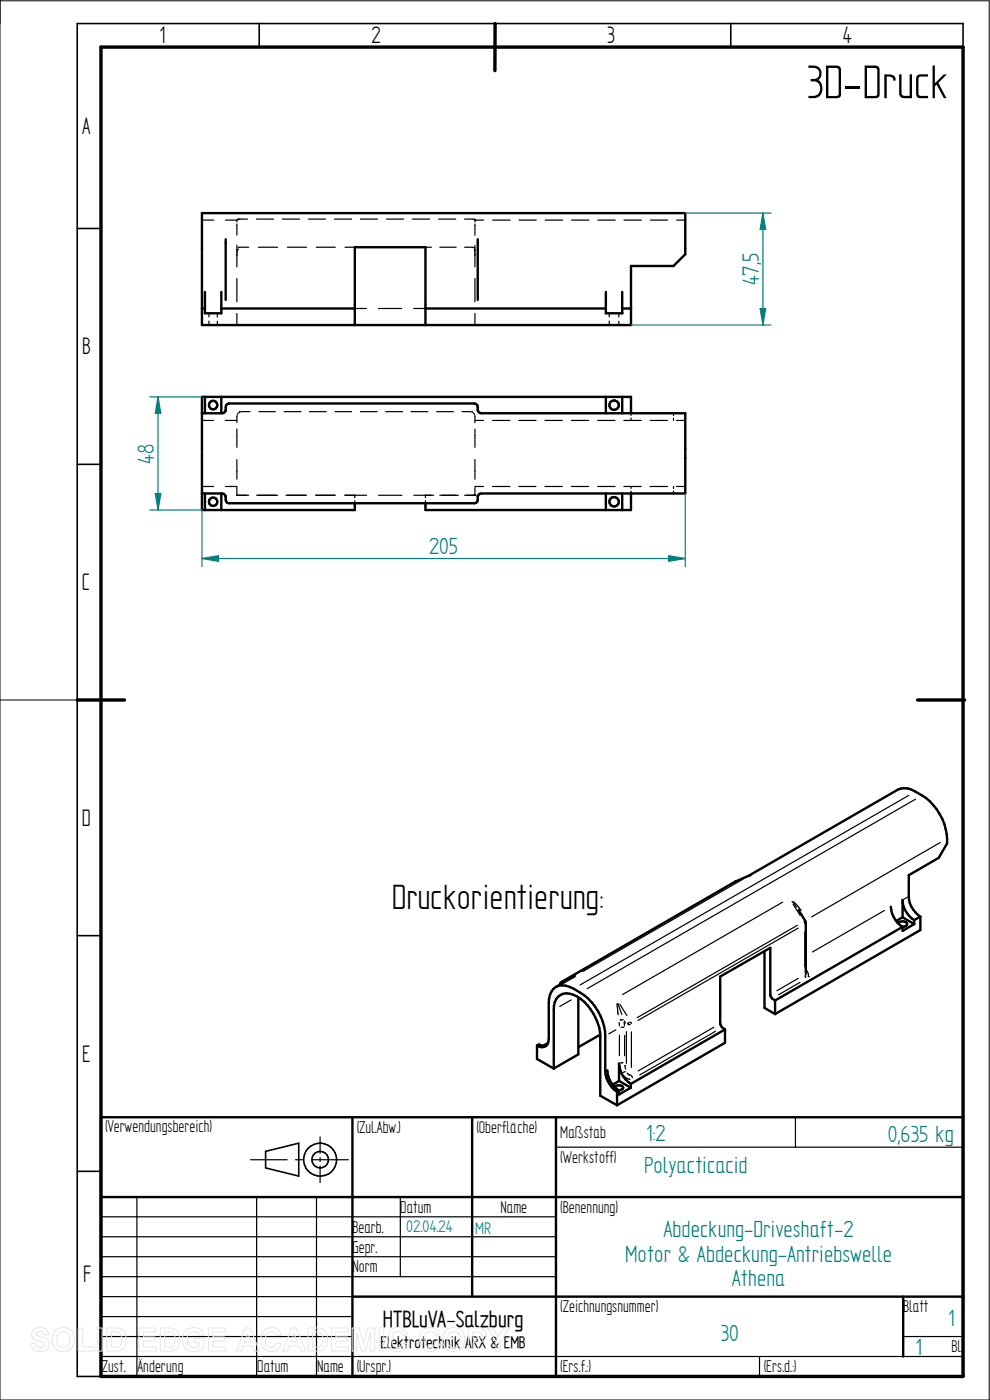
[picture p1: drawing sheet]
<svg xmlns="http://www.w3.org/2000/svg" width="210mm" height="297mm" viewBox="0 0 210 297" stroke-linecap="round" stroke-linejoin="round" font-family="sans-serif">
<path d="M0 0v297h209.8v-296.8h-209.8M0 148.5h16.4" fill="none" stroke="#000" stroke-width=".21"/>
<g fill="none" stroke="#000" stroke-width=".34">
<path d="M55 5v5M105 5v5M155 5v5M204.3 10v-5h-187.9v287h5M16.4 48.5h5M16.4 98.5h5M16.4 148.5h5M16.4 198.5h5M16.4 248.5h5M56.3 244.3l7.1-1.8v7l-7.1-1.7z"/>
<circle cx="67.9" cy="246" r="3.5"/>
<circle cx="67.9" cy="246" r="1.76"/>
</g>
<path d="M21.4 10h182.9v282h-182.9zM105 5v10M16.4 148.5h10M194.6 148.5h10" fill="none" stroke="#000" stroke-width=".72"/>
<g fill="none" stroke="#000" stroke-width=".51">
<path d="M42.8 45.2h102.6v8.7l-2.5 2.5h-9v12.6h-91.1zM47.9 50.8v12.8M101.3 50.8v12.8M42.8 65.4h.7M43.5 61.9v4.6h3.4v-4.6M46.9 65.4h28.4M75.3 69v-16.5h15v16.5M90.3 65.4h38.2M128.5 61.9v4.6h3.5v-4.6M132 65.4h1.9M43.5 84.2v3.5M46.9 84.2v3.5"/>
<path d="M47.9 87.2l.1-1.2 .6-.4h52l.7 .4v1.2M47.9 87l-.4 .6-.4 .1h-4.3M101.3 87l.4 .6 .4 .1h43.3v17h-43.3l-.4 .1-.4 .7M128.5 84.2v3.5M132 84.2v3.5M133.9 87.7v-3.5h-91.1v24h32.5v-1.4M42.8 104.7h4.3l.4 .1 .4 .7M43.5 104.7v3.5M46.9 104.7v3.5M47.9 105.2l.1 1.2 .2 .3 .4 .1h52l.4-.1 .3-.3v-1.2M128.5 104.7v3.5M132 104.7v3.5"/>
<path d="M133.9 104.7v3.5h-43.6v-1.4M158.9 185.8l-3 1.3-36.8 21.2-.3 .6M159 185.7l31.4-18.1a3.7 3.7 0 0 1 3.8 .3 11.8 11.8 0 0 1 6.7 11l-1.8 3.1-6.3 3.7v4.5a5.3 5.3 0 0 0 2.4 4.3M169.4 193.1l1.5 2.6v10.6M189 192.4a5.5 5.5 0 0 0 2.5 4.2M190.5 195.9a1.2 1.2 0 0 1 1.9 .1 .84 .84 0 0 1-1 .6M191.5 196.6l-27.1 15.7M191.5 194.6l2.4 1.4M191.5 194.6v-3.7a5.2 5.2 0 0 0 2.4 4.3M191.5 194.6l-1.4 .8M193.9 196l-2.4 1.5v-.9M193.9 195.2v.8"/>
<path d="M195.2 194.5v2.8l-30.8 17.8M195.2 194.5l-1.3 .7M117.9 209.4a3.7 3.7 0 0 0-1.5 3.5v7.5a1.53 1.53 0 0 1-.7 1.6 1.53 1.53 0 0 1-1.8-.2M117.9 209.4a3.7 3.7 0 0 1 3.8 .4 11.8 11.8 0 0 1 6.7 10v7.5a5.5 5.5 0 0 0 2.5 4.3M121.9 207.1l-4 2.3M122.7 211.6v12.1l-5.2 3M127.3 219.5l-4.6 2.7M153.8 218.4v2.8l-22.9 13.3M153.8 218.4l-20 11.6M162.2 201.8v12l2.2 1.3M164.4 212.3v2.8M164.4 212.3a1.61 1.61 0 0 1-1-1.3v-9.9l-10.6 6.1v9.9a1.61 1.61 0 0 0 1 1.3"/>
<path d="M21.4 237h182.9v55h-182.9zM74.8 237v55M100.2 237v38.1M113.9 221.8l.4-.2 .6 .2h1M113.9 221.8v2.9l3.6 2M116.2 221.3l-1 .6M117.5 226.7v-12.5a2.92 2.92 0 0 1 1-2.9 2.92 2.92 0 0 1 3.1-.3 10.5 10.5 0 0 1 5.7 9v12.5l3.6 2M117.9 237v55M128.9 227.1a5.2 5.2 0 0 0 2.4 4.3M130.4 230.7a1.08 1.08 0 0 1 1.8 .1 .87 .87 0 0 1-1.1 .5M130.9 231.6v2.9M131.3 231.4l-.4 .2"/>
<path d="M131.3 229.3v-3.7a5.5 5.5 0 0 0 2.5 4.4M131.3 229.3l-1.3 .8M131.3 229.3l2.5 1.5M133.8 230.8l-2.5 1.4v-.8M133.8 230v.8M21.4 254h182.9M74.8 275.1h129.5M191.6 275.1v12.7"/>
<circle cx="45.2" cy="85.9" r=".9"/>
<circle cx="130.3" cy="86" r="1.01"/>
<circle cx="45.2" cy="106.4" r=".89"/>
<circle cx="130.3" cy="106.4" r="1"/>
</g>
<g fill="none" stroke="#000" stroke-width=".25">
<path d="M42.8 46.7h2.5M47.8 46.7h2.4v.4M50.2 47.5v2.4M50.2 52v4.6M50.2 59.1v4.9M50.3 46.7h.1M50.4 53h.1M50.4 53l-.1 .5M50.4 46.5h.1M50.7 46.5h.1M50.7 46.5h1.8M52.7 52.5h-1.9l-.3 .1"/>
<path d="M54.4 46.5h3.6M54.8 52.5h4.1M59.9 46.5h3.6M61 52.5h4M65.4 46.5h3.6M67.1 52.5h4M71 46.5h3.6M73.2 52.5h2.1M76.5 46.5h3.6M82 46.5h3.6M87.5 46.5h3.6M90.3 52.5h1.2"/>
<path d="M93 46.5h3.7M93.3 52.5h3.5M98.6 52.5h1.9M98.6 46.5h1.8M100.5 52.5h.1M100.6 46.5h.1M100.6 46.5v.1M100.6 52.9h.1M100.7 53v.5M100.8 46.7h.1M100.8 46.7v.4M100.8 47.5v2.4"/>
<path d="M100.8 52.1v4.5M100.8 59.1v4.9M100.8 46.7h1.8M104.5 46.7h3.7M110.1 46.7h3.6M115.7 46.7h3.6M121.2 46.7h3.7M126.8 46.7h3.7M132.4 46.7h3.7M138 46.7h3.6M143.6 46.7h1.8M44.3 66.5v.7"/>
<path d="M44.3 68.1v.9M46.1 66.5v.8M46.1 68.2v.8M50.2 66.5v2.5M75.3 65.4h2.4M80.3 65.4h4.9M87.8 65.4h2.5M100.8 66.5v2.5M128.5 66.5h.1M128.5 61.9v1.5M128.5 64.9v1.6M129.2 66.5v.7"/>
<path d="M129.2 68.1v.9M131.3 66.5v.8M131.3 68.2v.8M132 66.5h.1M132 61.9v1.5M132 64.9v1.6M42.8 89.2h2.5M47.8 89.2h2.4M50.2 91v3.9M50.2 97.5v4.1M50.3 88.2l-.1 1.4M50.5 87.6l-.2 .3"/>
<path d="M51 87.4l-.3 .1M51.1 87.3h1.9M54.9 87.3h3.5M60.3 87.3h3.5M65.7 87.3h3.5M71.1 87.3h3.5M76.5 87.3h3.5M81.8 87.3h3.6M87.2 87.3h3.6M92.6 87.3h3.6M98 87.3h1.9M100.1 87.4l.2 .1"/>
<path d="M100.5 87.6l.2 .3M100.7 88.2l.1 1.5M100.8 91.1v3.8M100.8 97.5v4.2M100.8 89.2h1.8M104.5 89.2h3.7M110.1 89.2h3.6M115.6 89.2h3.7M121.2 89.2h3.7M126.8 89.2h3.7M132.3 89.2h3.7M133.9 87.7v.4"/>
<path d="M133.9 88.7v.5M137.9 89.2h3.7M142.9 87.7v.4M142.9 88.7v.5M143.5 89.2h1.9M42.8 103.2h2.5M47.8 103.2h2.4M50.2 105.1h.1M50.2 103.4v1.7M50.2 105.1h2.5M54.4 105.1h4.5M60.7 105.1h4.3"/>
<path d="M66.9 105.1h4.2M73.2 105.1h4.6M75.3 105.1v.5M75.3 106.3v.5M80.3 105.1h5M87.8 105.1h4.2M90.3 105.1v.5M90.3 106.2v.6M93.3 105.1h3.9M98.6 105.1h2.2M100.2 105.1h.1M100.5 105.1h.1"/>
<path d="M100.6 105.1h.1M100.8 105.1h.1M100.8 103.4v1.7M100.8 103.2h1.8M104.5 103.2h3.7M110.1 103.2h3.6M115.6 103.2h3.7M121.2 103.2h3.7M126.8 103.2h3.7M132.3 103.2h3.7M133.9 103.2v.4M133.9 104.2v.5"/>
<path d="M137.9 103.2h3.7M142.9 103.2v.4M142.9 104.2v.5M143.5 103.2h1.9M192.8 168.7l-69.7 40.3M194.2 169.5l-69.7 40.3M199.5 178.7l-27.3 15.8M154.5 187.9l-33.9 19.6M156 187h.1M157.6 186.5l-34 19.6M158.2 186.1l-1.5 .6M159 185.7h.1"/>
<path d="M159 185.7l-.1 .1M166 191.4l-33.9 19.6M168 191.2l1 1.2M168.2 191.8l1.6 2.4M168.4 191.3l1.4 1.7M169.2 196.3l-34 19.6M169.3 196.9l-34 19.6M169.8 193h.1M170.1 194.1h.1v.3M170.6 195.7l.1 .2M170.7 197.7v7.4M170.8 195.4h.1"/>
<path d="M170.8 195.4l-.2 .1M170.9 195.9l-.1 .1M187.6 193.2l-15.3 8.8M192.4 190.4l-.6 .3M119 208.4l-.1 .3M119.2 208.3h.1M121.2 212.1l-2.5 1.4M121.5 207.3l-1.5 .6M122 207.1l-.5 .2M122.1 207l-.1 .1M130.6 218.5l-1.4 .8M130.9 213h.1"/>
<path d="M130.9 213l.2 2.3M131.1 213l.8 2.2M131.3 216.9l.1 .7M131.4 219.6v4.3M131.5 213.1l1.5 2.4M131.6 216.4h.1M131.7 217.9h.5M132 216.3h.1M132 216.3l-.4 .1M132.2 217.9h.1M132.4 216.8l.1 .8M132.5 216.6l.2 .4"/>
<path d="M132.5 219.7v4.3M132.9 218.9v6.7M133.1 217.1h.1M133.2 217.4h.5M133.5 216.9l-.4 .2M133.5 216.9h.1M133.9 216.9v.2M133.9 218.9v7.5M151.4 217.9l-16 9.3M151.8 218.8l-16.1 9.2M169.3 207.6l-4.5 2.6M169.7 208.4l-4.5 2.6"/>
<path d="M170.8 207.1h.1M170.8 207.1l.1 .3M170.9 206.7h.1M170.9 206.5v.2M171.2 206l.3 1.2M171.5 207.2h.1M128.7 227.2h-.1M131.4 225.6h-.1M131.5 226.1l.2 1M131.7 225.5h.1M131.7 225.5h.5M132.4 228.3l.4 .4 .8 .3"/>
<path d="M132.5 226.1h.1M132.5 226.1l.3 .7M132.6 227.3l-.4 .2M133.1 227.6l.5 .5M133.6 228.1h.1M134 228.2l.2 .4M168.7 237v6.4M21.4 258.1h96.5M29 254v38M53.1 246h7.8M54.4 254v38M62.7 246h1.7"/>
<path d="M66.2 246h7.7M67.1 254v38M67.9 241.2v3.5M67.9 245.6v.8M67.9 247.4v3.5M84.9 254v16.8M117.9 243.4h86.4M21.4 270.8h96.5M21.4 266.6h96.5M21.4 262.4h96.5M21.4 275.1h53.4M21.4 279.3h53.4"/>
<path d="M21.4 287.8h182.9M21.4 283.5h53.4M161.1 287.8v4.2M191.6 283.5h12.7"/>
</g>
<circle cx="159" cy="185.7" r=".25" fill="#000"/>
<path d="M145.4 45.2h18.2M133.9 69h29.7M161.2 65.4h1.2l-.6 3.6z" fill="none" stroke="#008080" stroke-width=".25"/>
<path d="M161.2 65.4h1.2l-.6 3.6z" fill="#008080"/>
<path d="M161.8 45.2l.6 3.5h-1.2z" fill="none" stroke="#008080" stroke-width=".25"/>
<path d="M161.8 45.2l.6 3.5h-1.2z" fill="#008080"/>
<path d="M161.8 45.2v23.8M31.8 84.2h11M33.5 84.2l.6 3.5h-1.2zM31.8 108.2h11" fill="none" stroke="#008080" stroke-width=".25"/>
<path d="M33.5 84.2l.6 3.5h-1.2z" fill="#008080"/>
<path d="M32.9 104.7h1.2l-.6 3.5z" fill="none" stroke="#008080" stroke-width=".25"/>
<path d="M32.9 104.7h1.2l-.6 3.5z" fill="#008080"/>
<path d="M33.5 84.2v24M42.8 108.2v12M42.8 118.5l3.6-.6v1.2zM145.4 104.7v15.5" fill="none" stroke="#008080" stroke-width=".25"/>
<path d="M42.8 118.5l3.6-.6v1.2z" fill="#008080"/>
<path d="M141.9 117.9l3.5 .6-3.5 .6z" fill="none" stroke="#008080" stroke-width=".25"/>
<path d="M141.9 117.9l3.5 .6-3.5 .6z" fill="#008080"/>
<path d="M42.8 118.5h102.6" fill="none" stroke="#008080" stroke-width=".25"/>
<g fill="none" stroke="#e6e6e6" stroke-width=".21">
<path d="M7.1 282.1a2.02 2.02 0 0 1 3.1 .7l.1 .4h-.9a.9 .9 0 0 0-.8-.7 .9 .9 0 0 0-.9 .5l.1 .3 .5 .2a2.15 2.15 0 0 1 2.1 1.4 1.72 1.72 0 0 1-2.3 1.8l-.7-.2-.7-.7-.2-.8 1-.1a1.06 1.06 0 0 0 .9 1 1.06 1.06 0 0 0 1.1-.7 1.66 1.66 0 0 0-1.6-.8 1.37 1.37 0 0 1-.8-2.3zM11.8 282.3a2.46 2.46 0 0 1 3.1-.2 2.46 2.46 0 0 1 .8 3 2.4 2.4 0 0 1-3.1 1.5 2.4 2.4 0 0 1-1.5-3.1l.2-.5zM12.4 282.9a1.39 1.39 0 0 1 1.7-.3 1.39 1.39 0 0 1 .7 1.6 1.41 1.41 0 0 1-1.4 1.7 1.41 1.41 0 0 1-1.3-1.7l.1-.8zM16.6 281.8h1v4h2.4v.8h-3.4zM20.7 281.7h1v4.9h-1zM22.6 281.7h1.9a2.2 2.2 0 0 1 2.2 2.8 2.02 2.02 0 0 1-2.2 2.1h-1.9zM23.6 282.6a1.8 1.8 0 0 1 2 .5 2.09 2.09 0 0 1-.4 2.6l-1.6 .1zM29.5 281.7h3.6v.9h-2.7v1h2.5v.9h-2.5v1.3h2.7v.8h-3.6zM34 281.7h1.8a2.2 2.2 0 0 1 2.3 2.8 2.02 2.02 0 0 1-2.2 2.1h-1.9zM35 282.6a1.8 1.8 0 0 1 1.9 .5 2.09 2.09 0 0 1-.4 2.6l-1.5 .1zM39.4 282.3a2.33 2.33 0 0 1 3.8 .8l-1 .2a1.37 1.37 0 0 0-1.6-.7 1.37 1.37 0 0 0-.9 1.5 1.56 1.56 0 0 0 .8 1.6 1.56 1.56 0 0 0 1.8-.2v-.6h-1.2v-.9h2.2v2a2.65 2.65 0 0 1-3.1 .5 2.65 2.65 0 0 1-1.5-2.7l.3-1zM44.2 281.7h3.6v.9h-2.6v1h2.4v.9h-2.4v1.3h2.7v.8h-3.7z"/>
<path d="M52 281.7h1.1l1.9 4.9h-1l-.4-1.1h-2l-.4 1.1h-1.1zM52.6 282.9l.6 1.8h-1.3zM56 282.3a2.12 2.12 0 0 1 3.6 .8l-1 .2a1.24 1.24 0 0 0-1.6-.7 1.24 1.24 0 0 0-.7 1.6 1.28 1.28 0 0 0 .4 1.4 1.28 1.28 0 0 0 1.6 0l.4-.8 .9 .3a2.19 2.19 0 0 1-2.5 1.6 2.19 2.19 0 0 1-1.8-2.5l.1-.9zM61.9 281.7h1l2 4.9h-1.1l-.4-1.1h-2l-.4 1.1h-1.1zM62.4 282.9l.7 1.8h-1.4zM65.4 281.7h1.8a2.2 2.2 0 0 1 2.3 2.8 2.02 2.02 0 0 1-2.3 2.1h-1.8zM66.3 282.6a1.8 1.8 0 0 1 2 .5 2.09 2.09 0 0 1-.4 2.6l-1.6 .1zM70.3 281.7h3.6v.9h-2.7v1h2.5v.9h-2.5v1.3h2.8v.8h-3.7zM74.7 281.7h1.5l.9 3.4 .9-3.4h1.5v4.9h-.9l-.1-3.8-.9 3.8h-1l-.9-3.8-.1 3.8h-.9zM80.4 281.7h1v4.9h-1zM82.8 282.3a2.12 2.12 0 0 1 3.6 .8l-.9 .2a1.24 1.24 0 0 0-1.6-.7 1.24 1.24 0 0 0-.8 1.6 1.28 1.28 0 0 0 .5 1.4 1.28 1.28 0 0 0 1.5 0l.4-.8 .9 .3a2.19 2.19 0 0 1-2.5 1.6 2.19 2.19 0 0 1-1.7-2.5l.1-.9zM89.6 282.3a2.12 2.12 0 0 1 3.6 .8l-.9 .2a1.24 1.24 0 0 0-1.6-.7 1.24 1.24 0 0 0-.7 1.6 1.28 1.28 0 0 0 .4 1.4 1.28 1.28 0 0 0 1.5 0l.4-.8 1 .3a2.19 2.19 0 0 1-2.6 1.6 2.19 2.19 0 0 1-1.7-2.5l.1-.9z"/>
<path d="M94.6 282.3a2.46 2.46 0 0 1 3.1-.2 2.46 2.46 0 0 1 .8 3 2.4 2.4 0 0 1-3.1 1.5 2.4 2.4 0 0 1-1.4-3.1l.1-.5zM95.2 282.9a1.39 1.39 0 0 1 1.7-.3 1.39 1.39 0 0 1 .7 1.6 1.41 1.41 0 0 1-1.3 1.7 1.41 1.41 0 0 1-1.4-1.7l.1-.8zM99.4 281.7h1.6a1.61 1.61 0 0 1 2.1 1.5 1.62 1.62 0 0 1-2.1 1.6h-.6v1.8h-1zM100.4 282.6a1.62 1.62 0 0 1 1.7 .3 .7 .7 0 0 1-.1 .8 .7 .7 0 0 1-.7 .2h-.9zM103.4 281.7h1.1l1.2 2 1.1-2h1.2l-1.8 2.9v2h-1v-2z"/>
</g>
<text font-size="11.3" x="171.1" y="20.8">3D-Druck</text>
<text font-size="8.4" x="83.1" y="192.9">Druckorientierung:</text>
<g font-size="5.7">
<text x="33.8" y="9.2">1</text>
<text x="78.8" y="9.2">2</text>
<text x="128.8" y="9.2">3</text>
<text x="178.8" y="9.2">4</text>
<text x="17.4" y="28.4">A</text>
<text x="17.4" y="75.2">B</text>
<text x="17.4" y="125.2">C</text>
<text x="17.4" y="175.2">D</text>
<text x="17.4" y="225.2">E</text>
<text x="17.6" y="271.9">F</text>
</g>
<g font-size="5.6" fill="#008080">
<text x="161" y="60.5" transform="rotate(-90 161 60.5)">47,5</text>
<text x="32.6" y="98.3" transform="rotate(-90 32.6 98.3)">48</text>
<text x="91" y="117.6">205</text>
<text x="137.1" y="242">1:2</text>
<text x="188.3" y="242.2">0,635 kg</text>
<text x="136.7" y="248.8">Polyacticacid</text>
<text x="140.8" y="262.4">Abdeckung-Driveshaft-2</text>
<text x="132.6" y="267.6">Motor &amp; Abdeckung-Antriebswelle</text>
<text x="155.3" y="272.9">Athena</text>
<text x="201.2" y="281.3">1</text>
<text x="152.9" y="284.6">30</text>
<text x="194.2" y="287.4">1</text>
</g>
<text font-size="5.5" x="81.2" y="281.5">HTBLuVA-Salzburg</text>
<g font-size="4.1">
<text x="22.3" y="240.2">(Verwendungsbereich)</text>
<text x="75.7" y="240.4">(Zul.Abw.)</text>
<text x="101.1" y="240.4">(Oberfläche)</text>
<text x="118.8" y="241.4">Maßstab</text>
<text x="118.8" y="246.7">(Werkstoff)</text>
<text x="84.9" y="257.3">Datum</text>
<text x="106.2" y="257.3">Name</text>
<text x="118.8" y="257.3">(Benennung)</text>
<text x="74.8" y="261.5">Bearb.</text>
<text x="74.8" y="265.7">Gepr.</text>
<text x="74.8" y="270">Norm</text>
<text x="118.8" y="278.4">(Zeichnungsnummer)</text>
<text x="191.6" y="278.4">Blatt</text>
<text x="201.8" y="286.9">Bl.</text>
<text x="21.6" y="291.1">Zust.</text>
<text x="29.2" y="291.1">Änderung</text>
<text x="54.6" y="291.1">Datum</text>
<text x="67.3" y="291.1">Name</text>
<text x="75.7" y="291.1">(Urspr.)</text>
<text x="118.8" y="291.1">(Ers.f.:)</text>
<text x="162" y="291.1">(Ers.d.:)</text>
</g>
<g font-size="4" fill="#008080">
<text x="86.2" y="261.5">02.04.24</text>
<text x="100.8" y="261.7">MR</text>
</g>
<text font-size="4" x="80.7" y="286">Elektrotechnik ARX &amp; EMB</text>
</svg>
